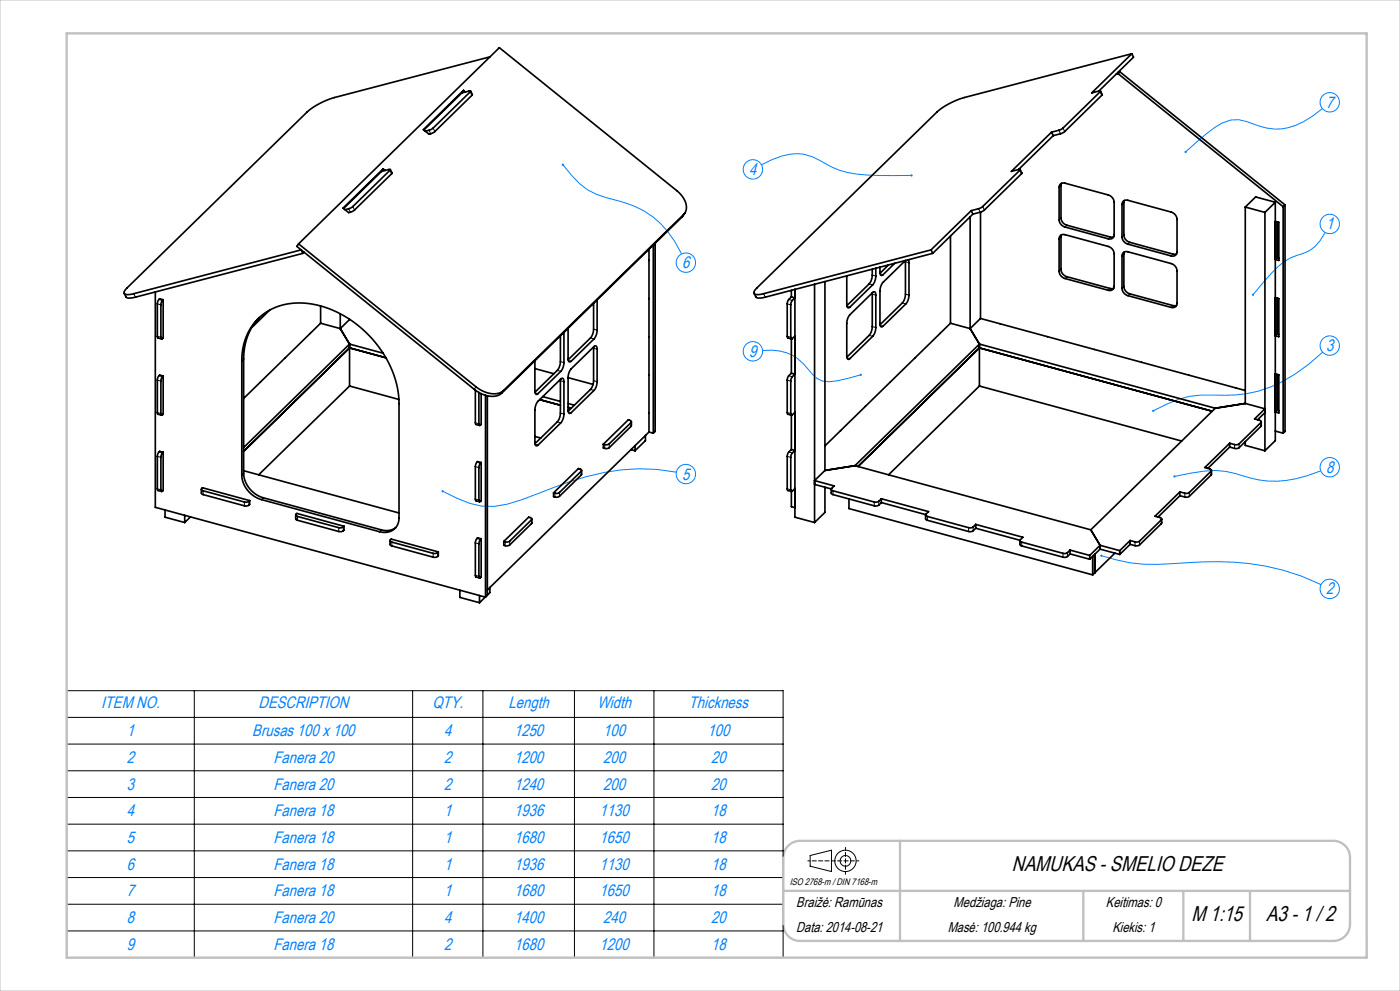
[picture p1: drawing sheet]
<svg xmlns="http://www.w3.org/2000/svg" width="420mm" height="297mm" viewBox="0 0 420 297" stroke-linecap="round" stroke-linejoin="round" font-family="sans-serif">
<g fill="none" stroke="#0080ff" stroke-width=".3">
<path d="M396.7 32.5a23.6 23.6 0 0 1-12.4 6.1 18.2 18.2 0 0 1-8.6-1.5 10.2 10.2 0 0 0-11.3 1.1l-2.5 1.9-6.2 5.4M168.8 49.4l2.7 3.2a18.4 18.4 0 0 0 10.5 6.7 37.4 37.4 0 0 1 13.9 5.7 30.3 30.3 0 0 1 8.6 11.1M228.4 49.4a20.8 20.8 0 0 1 12.7-3.2 38 38 0 0 1 8.8 4 30.4 30.4 0 0 0 13.8 2.4h9.8M397.6 69.7a11.5 11.5 0 0 1-8.5 6.8 16.2 16.2 0 0 0-7.6 5.3l-5.6 6.5M228.8 105a14 14 0 0 1 13.8 5.8 7.3 7.3 0 0 0 8.5 3.4l7.1-1.9M396.8 105.6a43.6 43.6 0 0 1-22.9 12.4 85.1 85.1 0 0 1-13.7 .4 31.4 31.4 0 0 0-14.2 4.7M202.9 141.5a60.9 60.9 0 0 0-32.4 3l-14 5.3a22.2 22.2 0 0 1-19.4-.5l-4.3-2.1M396.2 141.1a31.9 31.9 0 0 1-20.8 2.2 41.3 41.3 0 0 0-10.7-2.3l-3.4 .2-9 1.6M330.4 166.5a49.3 49.3 0 0 0 21.8 2.4 95.3 95.3 0 0 1 32.8 2l5.5 1.8 5.8 2.5"/>
<circle cx="398.9" cy="30.7" r="2.9"/>
<circle cx="225.9" cy="50.8" r="2.9"/>
<circle cx="205.8" cy="78.7" r="2.9"/>
<circle cx="398.9" cy="67.1" r="2.9"/>
<circle cx="225.9" cy="105.3" r="2.9"/>
<circle cx="398.9" cy="103.6" r="2.9"/>
<circle cx="205.8" cy="142.1" r="2.9"/>
<circle cx="398.9" cy="140" r="2.9"/>
<circle cx="398.9" cy="176.5" r="2.9"/>
</g>
<g fill="none" stroke="#000" stroke-width=".3">
<path d="M20 207h214.9v80h-214.9zM20 215h214.9M58.3 207v80M123.8 207v80M144.9 207v80M172.3 207v80M196.2 207v80M20 223h214.9M20 231h214.9M20 239h214.9M20 247h214.9M20 255h214.9"/>
<path d="M243 256.4l6.4-1.6v6.4l-6.4-1.6zM20 263h214.9M20 271h214.9M20 279h214.9"/>
<circle cx="253.6" cy="258" r="3.2"/>
<circle cx="253.6" cy="258" r="1.6"/>
</g>
<path d="M240 252a5 5 0 0 0-5 5M400 252a5 5 0 0 1 5 5M235 277a5 5 0 0 0 5 5M405 277a5 5 0 0 1-5 5" fill="none" stroke="#c0c0c0" stroke-width=".7" stroke-linecap="butt"/>
<path d="M242.3 258h15.4" fill="none" stroke="#000" stroke-width=".3" stroke-dasharray="1.3 .6" stroke-dashoffset=".6"/>
<path d="M253.6 254v8" fill="none" stroke="#000" stroke-width=".3" stroke-dasharray="1.3 .6" stroke-dashoffset=".4"/>
<path d="M403.7 287h6.3M410 287v-6.3" fill="none" stroke="#c0c0c0" stroke-width=".3" stroke-dasharray="15.2 1.3 1.3 1.3" stroke-dashoffset="14"/>
<path d="M0 0h420v297h-420z" fill="none" stroke="#c0c0c0" stroke-width=".3"/>
<path d="M20 10h390v277h-390zM235 257v20M240 252h160M270 252v30M405 257v20M235 267h170M325 267v15M355 267v15M375 267v15M240 282h160" fill="none" stroke="#c0c0c0" stroke-width=".7"/>
<path d="M168.6 49.1a.33 .33 0 0 0 .1 .6 .33 .33 0 0 0 .5-.3 .33 .33 0 0 0-.5-.3l.1 .3zM132.5 147l.3 .2-.3-.1a.33 .33 0 0 0 .3 .5 .33 .33 0 0 0 .3-.5 .33 .33 0 0 0-.6-.1zM355.4 45.3v.4l.3-.2-.3 .2a.33 .33 0 0 0 .5 .1 .33 .33 0 0 0 0-.5 .33 .33 0 0 0-.5 0zM375.7 88.1v.5l.2-.3-.2 .3a.33 .33 0 0 0 .4 0 .33 .33 0 0 0 0-.5 .33 .33 0 0 0-.4 0zM352.1 142.5l-.1 .3h.3h-.3a.33 .33 0 0 0 .5 .3 .33 .33 0 0 0 .1-.5 .33 .33 0 0 0-.5-.1zM273.3 52.3a.33 .33 0 0 0 0 .6 .33 .33 0 0 0 .5-.3h-.3h.3l-.2-.3zM258 112.1a.33 .33 0 0 0 .1 .5 .33 .33 0 0 0 .5-.4l-.4 .1 .3-.1zM345.7 122.9v.4l.3-.2-.3 .2a.33 .33 0 0 0 .4 .1 .33 .33 0 0 0 .1-.5 .33 .33 0 0 0-.5 0zM330.2 166.3l-.1 .2h.3h-.3a.33 .33 0 0 0 .3 .4 .33 .33 0 0 0 .3-.5 .33 .33 0 0 0-.5-.1z" fill="#0080ff"/>
<g fill="none" stroke="#000" stroke-width=".5">
<path d="M147 17l-47 12.3-3.1 1.2-2.8 1.5-2 1.6-54.5 53.3a.85 .85 0 0 0-.3 1.1 .85 .85 0 0 0 1.2 .3l51.9-13.4 .5 1M339.5 16.1l-50.5 13.2-2.8 1.1-2.8 1.4-2.4 1.8-54.4 53.3a.85 .85 0 0 0-.3 1.1 .85 .85 0 0 0 1.2 .3l51.8-13.4M339.5 16.1l-12 11.8 2.6-.6-11.2 11.1-1 .6-2.4 .6M339.5 16.1l.6 1-10.4 10.2M138.5 27.9l2.7-.6-11.3 11.2-2.3 .8M138.5 27.9l-11.3 11.1M139.1 27.1l-12.1 11.8 1.7 1.3 1.7-.7 11.2-11-.4-1.2M139.1 27.1l.5 .5M139.1 27.1l-.6 .8M315.5 39.6l-12.1 11.8 2.7-.6-11.3 11.1-1 .6-2.4 .6M315.5 39.6l.5 1.1M330.1 27.3l.5 1.2-11.2 10.9-1 .6-2.4 .7"/>
<path d="M335.4 22.1l-.6 .1M335.4 22.1l49.5 39.9M336 21.5l49.5 39.9M336 21.5l-.6 .6M336 21.5l-.6 .2M114.4 51.4l2.7-.6-11.3 11.2-2.3 .8M114.4 51.4l-11.3 11.1M115 50.6l-12.1 11.8 1.7 1.3 1.7-.7 11.2-11-.4-1.2M115 50.6l.5 .5M115 50.6l-.6 .8M306 50.8l.5 1.2-11.2 10.9-1 .6-2.4 .7M316 40.7l-10.4 10.1"/>
<path d="M318.1 55.2l.6-.3h.8l13 3.5 1.1 .7 .5 .7 .1 .8v9.7l-.3 1-.7 .3h-.7l-13-3.6-1.1-.6-.5-.8-.2-.7v-9.8zM318.4 55l-.1 10.3 .2 .8 .5 .7 1.1 .7 12.9 3.5h1.1M89.6 73.1l60.2-58.8 53.2 42.8a5.7 5.7 0 0 1 2.5 6.6l-54.4 53.3a6.4 6.4 0 0 1-7.7-.6zM90.9 75.9l-50.6 13.2-2.2 .1-.8-1.3M91.2 75.6l-.3 .3M194.7 74.7v54.8M196 73.4v56.4M196.6 72.9v56.4l-.6 .5M205.4 63.9l-.8 1.2-54.1 52.7a6.4 6.4 0 0 1-7.6-.6l-53.8-43.4 .5-.7M266.6 79.4l-2.6 2.5M268.4 78.9l-3.8 3.6h-.3l-.3-.5v-1.9M271.6 78.1v10.1l-.3 1.6-.6 1-6.7 6.5"/>
<path d="M272.5 77.8l.2 .9v9.8l-.4 1.6-.5 1-6.9 6.7-.6 .2-.3-1v-9.8l.3-1.4 .6-1.2 6.7-6.5M279.3 74.9l.5 1M279.8 75.9l-50.5 13.2-2.2 .1-.9-1.3M285.1 70.7v26.2M291 65v33.5M291.4 63.1l-12.1 11.8M291.4 63.1l.5 1.1M291.9 64.2l-12.1 11.7M294.1 63.6v31.8M318.1 70.6l.6-.3h.8l13 3.6 1.1 .6 .5 .8 .1 .8v9.7l-.3 .9-.7 .3h-.7l-13-3.5-1.1-.7-.5-.7-.2-.8v-9.7zM318.4 70.4l-.1 10.3 .2 .8 .5 .8 1.1 .6 12.9 3.6 1.1-.1M337 60.3l.6-.3h.8l12.9 3.6 1.1 .6 .5 .8 .2 .8v9.7l-.4 .9-.6 .3h-.8l-12.9-3.5-1.1-.7-.5-.7-.2-.8v-9.7z"/>
<path d="M337 75.7l.6-.3 .8 .1 12.9 3.5 1.1 .7 .5 .7 .2 .8v9.7l-.4 1-.6 .3-.8-.1-12.9-3.5-1.1-.7-.5-.7-.2-.8v-9.7zM337.3 60.1l-.1 10.3 .1 .8 .5 .8 1.1 .6 13 3.6 1.1-.1M337.3 75.5l-.1 10.4 .1 .8 .5 .7 1.1 .7 13 3.5 1.1-.1M373.6 62.1l5.9 1.6M373.6 62.1v58.8M379.5 63.7v71.4M382.6 60.6l-5.9-1.6-3.1 3.1M382.6 60.6l-3.1 3.1M382.6 60.6v71.5l-3.1 3M382.6 66.3l1.1 .3v11.5l-1.1-.3 .6-.6M383.2 66.5v10.7M383.2 77.2l.5 .2"/>
<path d="M384.9 62v67.8M385.5 61.4l-.6 .6M385.5 61.4v67.9l-.6 .5M46.6 87.5v64.5l99 27M48.7 90l.3-.2v11.5l-.5 .3-.2-.5v-9.7zM49 89.8l-1.1-.3-.4 .6-.3 .8v10l.2 .4 1.1 .3M77.4 95.6a19.2 19.2 0 0 1 19.4-3.7 33 33 0 0 1 22.9 27.7v35.6a4.3 4.3 0 0 1-5.9 4.1l-35.4-9.6a8.2 8.2 0 0 1-5.9-7.3v-34.3a17.4 17.4 0 0 1 4.9-12.5zM77.8 95.2a17.4 17.4 0 0 0-4.7 12.4v34.3a8.2 8.2 0 0 0 5.9 7.3l35.7 9.7 2.1 .1 1.9-.9M80.9 92.9l-5.3 5.1M96.2 91.7v5.2M96.2 96.9l-23.1 22.5M96.2 96.9l5.9 1.6"/>
<path d="M102.1 98.5l2.8 4.6M102.1 94v4.5M104.9 95.7l-2.8 2.8M169.2 99.6v9.3l-.5 1.6-.5 .8-7.2 6.9-.3-.2-.2-.6v-9.3M178.1 90.9v8l-.5 1.6-.5 .8-6.7 6.5M179.1 89.9v9.2l-.4 1.7-.5 .8-7.2 6.9-.4-.3-.2-.6v-9.2M237.4 89l1.1 .3-.9 .9-.4 1 .1 10.3h.3l.9-.8M237.4 89l-.9 .9-.3 1v9.9l.1 .5 1.1 .3M237.4 87v2M238.5 86.7v68.3l5.9 1.6M244.4 85.2v71.4M247.5 84.4v56.6"/>
<path d="M255 94.3l6.8-6.6 .4-.3 .3 .2 .2 .9v9.7l-.3 1.7-.6 .9-7.2 6.9-.4-.2-.2-.6v-9.9l.3-1.5zM261.7 87.8v10.1l-.4 1.7-.6 .9-6.6 6.5M261.7 80.7l-.1 2.4-.6 1.7-6.9 6.8M262.7 80.4v3l-.7 1.7-7.4 7.2-.4-.2-.2-.7v-8.7M285.1 96.9l-37.6 36.7M285.1 96.9l5.9 1.6M291 98.5l2.8 4.6M294.1 95.4l79.5 21.6M294.1 95.4l-3.1 3.1M382.6 89.2l1.1 .3v11.4l-1.1-.3 .6-.5M383.2 89.3v10.8M48.7 112.9l.3-.2v11.4l-.5 .3-.2-.5v-9.7z"/>
<path d="M49 112.7l-1.1-.3-.4 .5-.3 .9v10l.2 .3 1.1 .3M104.9 103.1l-31.8 31M104.9 103.1l10 2.8M104.9 103.1v12.6M104.9 115.7l14.8 4M104.9 115.7l-27.3 26.6M115.8 107.2l-10.9-2.9-31.8 31M142.6 116.9v9.9l.2 .4 1.1 .3M143.7 117.6v9.4l.2 .5 .5-.3v-9.2M145.6 118.5v60.5M146.2 118.6v59.8l-.6 .6M160.5 110.5l5.7 1.5"/>
<path d="M161.9 119.8l6.2 1.7M162.8 118.9l5.3 1.4M168.1 113.7v10.1l-.3 1.7-.6 .9-6.7 6.6M168.1 100.6v8l-.4 1.7-.5 .7-6.7 6.5M170.4 113.2l7.5 2M171.4 110.5l6.8-6.6 .4-.3 .3 .2 .2 .9v9.7l-.3 1.7-.6 .9-7.2 6.9-.4-.2-.2-.6v-9.9l.3-1.5zM178.1 104v10.1l-.4 1.7-.6 .9-6.7 6.5M237.4 111.9l1.1 .2-.9 1-.4 1 .1 10.2 .3 .1 .9-.8M237.4 111.9l-.9 .9-.3 1v9.8l.1 .5 1.1 .3M237.4 101.6v10.3M293.8 103.1l-37.3 36.5M293.8 103.1l70.8 19.2"/>
<path d="M293.8 103.1v12.6M293.8 115.7l60.7 16.5M293.8 115.7l-27.2 26.6M382.6 112.1l1.1 .2v11.5l-1.1-.3 .6-.6M383.2 112.2v10.7M383.2 100.1l.5 .1M48.7 135.8l.3-.3v11.5l-.5 .3-.2-.5v-9.7zM49 135.5l-1.1-.2-.4 .5-.3 .8v10l.2 .4 1.1 .3M144.1 138.8l.3-.2v11.4l-.5 .4-.2-.5v-9.8zM144.4 138.6l-1.1-.3-.4 .5-.3 .9v10l.2 .4 1.1 .3M160.5 130.8l1.7 .5M161.4 120.3l6.8-6.7 .5-.2 .3 .1 .2 .9v9.7l-.4 1.7-.6 .9-7.2 6.9-.3-.1-.2-.7v-9.9l.2-1.5z"/>
<path d="M170.4 120.9l1.9 .5M170.4 122.1l1 .2M181 133.1l7.5-7.3 .8 .4v.4l-6.5 6.4-.8 .3zM189.3 134.8l1.2 .3M189.4 126.4l-.1 1.4-6.6 6.4-.8 .2-.9-.1v-1.2M190.5 133.6v1.5M193.6 130.5v1.6l-3.1 3M194.7 129.5l-48.5 47.3M194.7 129.5l1.3 .3M237.4 134.7l1.1 .3-.9 .9-.4 1 .1 10.3h.3l.9-.8M237.4 134.7l-.9 1-.3 .9v9.9l.1 .5 1.1 .3M237.4 124.4v10.3"/>
<path d="M256.5 139.6l-9 1.4M256.5 139.6l70.7 19.2M363.7 123.2l-69.9-18.9-36.4 35.5M364.6 122.3l-37.4 36.5M368.9 132.8l-7.5 7.3 1.8 .5 .2 .6-6.6 6.4-1.1 .3-1.7-.5M368.9 134l-6.5 6.4M368.9 132.8v1.2M373.6 120.9l5.9 1.6-3.1 3.1 1.7 .5 .3 .4-6.8 6.6-.9 .2-1.8-.5M373.6 120.9l-9 1.4M373.6 132.4v1.1l5.9 1.6M378.4 126.4l-.1 1.4-6.7 6.4-.9 .2-1.8-.4M379.5 123.7l-2.2 2.1"/>
<path d="M382.6 129.2l2.3 .6M383.2 122.9l.5 .2M49.5 152.8v2.2l5.9 1.6M55.4 154.4v2.2M57.1 154.9l-1.7 1.7M60.4 146.6v1.2l.4 .4 12.5 3.4h.9l.7-.4v-1.2M60.5 146.4l.2-.2 14.2 3.8-.7 .5h-.9l-12.4-3.4-.4-.3zM73.1 141.1l46.6 12.6M88.7 154.3v1.2l.4 .4 12.5 3.4h.9l.7-.4v-1.2M88.8 154.1l.2-.2 14.2 3.8-.7 .5-.9-.1-12.4-3.3-.4-.3zM159.5 155.6l-.1 1.3-6.6 6.5-.8 .2-.9-.2v-1.1M166.1 147.7l7.4-7.3 .9 .4v.4l-6.6 6.4-.7 .3z"/>
<path d="M174.5 141l-.1 1.4-6.7 6.4-.8 .2-.8-.2v-1.1M237.4 147.3v4.6l1.1 .2M244.4 145.2l5 1.3M247.5 141l-3.1 3 5.9 1.6-.9 .9 .3 .5 12.7 3.5 1-.1 1-.9M247.5 146v7.6l-3.1 3M249.4 146.6v1.2l.4 .4 12.5 3.4 1.1-.1 1-.9M254.7 149.5v2.9l73.1 19.9M264.4 149.5l14.2 3.8-.9 .9 .4 .5 12.5 3.4h1.2l.9-.9M264.4 150.6l13.3 3.6M264.4 149.5v1.1M277.7 154.3v1.2l.4 .4 12.5 3.4 1.2-.1 .9-.9M292.7 157.2l14.2 3.8-.9 .9 .4 .5 12.5 3.4h1.2l.9-.9"/>
<path d="M292.7 157.2v1.1M292.7 158.3l13.3 3.6M327.2 158.8l2.8 4.6M348.5 155.6l-.1 1.3-6.6 6.5-1 .2-1.8-.5M354 147.4l-7.5 7.3 1.7 .5 .3 .5-6.6 6.5-1.1 .2-1.8-.4M354 148.6l-6.6 6.4M354 147.4v1.2M363.4 141l-.1 1.4-6.6 6.4-1 .2-1.7-.4M117 162v1.2l.4 .4 12.5 3.4h.9l.7-.4v-1.2M117.1 161.8l.2-.2 14.2 3.8-.7 .4h-.9l-12.4-3.3-.4-.3zM138 176.9v2.1l5.9 1.6M143.9 178.5v2.1"/>
<path d="M144.1 161.7l.3-.2v11.4l-.5 .3-.2-.5v-9.7zM144.4 161.5l-1.1-.3-.4 .5-.3 .9v10l.2 .3 1.1 .3M145.6 179l-1.7 1.6M147 176.1v1.5l-.8 .7M151.1 162.3l7.5-7.3 .8 .3v.5l-6.5 6.4-.7 .2zM306 162v1.2l.4 .4 12.5 3.4 1.2-.1 .9-.9M321 164.9l5.9 1.6M321 164.9v1.1M321 166l5.9 1.6M326.9 166.5v1.1M327.8 166.7v5.6M328.4 166.1v5.6"/>
<path d="M330 163.4l-3.1 3.1M330 163.4v1.2M330 164.6l-3.1 3M330 163.4l5.9 1.6M330 164.6l5.9 1.6M334.5 165.8l-6.7 6.5M335.9 165v1.2M339 162l-3.1 3M339 162v1.1M339 163.1l-3.1 3.1"/>
</g>
<g fill="none" stroke="#000" stroke-width=".3" stroke-dasharray="6.3 1.3 1.3 1.3 1.3 1.3">
<path d="M129.9 38.4l.6 1M141.6 28.6l-.5-1.1M318.9 38.4l.5 1M330.5 28.6l-.5-1.1M117.5 52.1l-.5-1.1M129.2 40.1l-.5-1.1M306.4 52.1l-.5-1.1M318.2 40.1l-.5-1.1M318.3 55.6l-.6 .5M105.1 63.6l-.5-1M105.9 61.9l.5 1M205.1 64.3l-.5 .8"/>
<path d="M272.7 78.7l-1.1-.3M294.1 63.6l-.5-1M294.8 61.9l.5 1M317.7 65.9l.6-.6M318.3 71l-.6 .6M320.1 67.5l-.6 .5M332.5 71.6l.5-.6M336.6 71l.6-.6M337.2 60.7l-.6 .6M337.2 76.1l-.6 .6M338.9 72.6l-.5 .6M351.3 76.7l.6-.5"/>
<path d="M40.1 88l.5 1.1M47.7 89.8l1 .2M48.3 91.4l-1.1-.3M75.8 97.7l.2 .1M179.1 99l-1-.3M229.1 88l.5 1.1M236.6 89.8l1.1 .2M237.2 91.4l-1-.3M254.1 91.8l.9 .2M261.7 82.5l1 .2M261.7 97.9l1 .3M261.8 85.4l-1.1-.3"/>
<path d="M262.7 88.5l-1-.3M264.1 82.1l.8 .2M264.1 97.5l.8 .3M271.6 88.2l1.1 .3M271.8 91.1l-1.1-.3M317.7 81.3l.6-.6M320.1 82.9l-.6 .6M332.5 87l.5-.5M336.6 86.4l.6-.5M338.9 88.1l-.5 .5M351.3 92.1l.6-.5M47.2 100.8l1.1 .3"/>
<path d="M47.7 112.6l1 .3M48.3 114.2l-1.1-.3M73.1 107.6l-.6 .5M142.6 117h.1M142.8 115.9l-.5 .8M150.5 117.8l.6-.8M161.4 118l-.9-.3M167.2 111l1 .3M168.1 114.1l1.1 .3M169.2 108.7l-1.1-.3M171.4 108.3l-.9-.3M177.1 101.3l1.1 .3"/>
<path d="M177.1 116.7l1.1 .3M178.1 104.4l1 .3M179.1 114.4l-1-.3M236.2 100.8l1 .3M236.6 112.6l1.1 .3M237.2 114.2l-1-.3M254.1 107.2l.9 .3M261.8 100.8l-1.1-.3M47.2 123.6l1.1 .3M47.7 135.5l1 .3M48.3 137.1l-1.1-.3M142.6 139.9l1.1 .2"/>
<path d="M143.7 127l-1.1-.3M144.1 138.8l-1-.3M161.4 133.4l-.9-.2M167.2 126.4l1 .3M169.2 124.1l-1.1-.3M171.4 123.7l-.9-.3M181.4 134.4v-1.2M182.8 133v1.2M189.3 127.8v-1.2M236.2 123.6l1 .3M236.6 135.5l1.1 .3M237.2 137.1l-1-.3"/>
<path d="M370.4 134.4v-1.2M371.7 133v1.2M378.3 127.8v-1.2M47.2 146.5l1.1 .3M60.9 147.1v1.1M72.5 142.4l.6-.5M73.3 151.6v-1.1M74.7 150.2v1.2M79 149.2l-.6 .5M89.2 154.8v1.1M101.6 159.3v-1.2M103 157.9v1.2"/>
<path d="M113.8 159.3l.6-.5M143.7 149.9l-1.1-.3M159.4 156.9v-1.1M166.5 149v-1.2M167.8 147.6v1.1M174.4 142.4v-1.2M236.2 146.5l1 .3M249.9 147.1v1.1M262.3 151.6v-1.1M263.6 150.2v1.2M278.2 154.8v1.1M290.6 159.3v-1.2"/>
<path d="M291.9 157.9v1.2M348.4 156.9v-1.1M355.4 149v-1.2M356.8 147.6v1.1M363.3 142.4v-1.2M117.5 162.5v1.1M129.9 167v-1.2M131.3 165.6v1.2M142.6 162.7l1.1 .3M143.7 172.7l-1.1-.3M144.1 161.7l-1-.3M151.5 163.5v-1.1"/>
<path d="M152.9 162.2v1.1M306.5 162.5v1.1M318.9 167v-1.2M320.2 165.6v1.2M340.5 163.5v-1.1M341.9 162.2v1.1"/>
</g>
<g font-size="6.4">
<text x="303.6" y="261.1">NAMUKAS - SMELIO DEZE</text>
<text x="357.5" y="276.1">M 1:15</text>
<text x="379.9" y="276.1">A3 - 1 / 2</text>
</g>
<g font-size="5" fill="#0080ff">
<text x="397.8" y="32.3">7</text>
<text x="224.8" y="52.4">4</text>
<text x="397.8" y="68.8">1</text>
<text x="204.7" y="80.4">6</text>
<text x="224.8" y="106.9">9</text>
<text x="397.8" y="105.2">3</text>
<text x="204.7" y="143.7">5</text>
<text x="397.8" y="141.7">8</text>
<text x="397.8" y="178.1">2</text>
<text x="30.4" y="212.2">ITEM NO.</text>
<text x="77.6" y="212.2">DESCRIPTION</text>
<text x="129.7" y="212.2">QTY.</text>
<text x="152.6" y="212.2">Length</text>
<text x="179.2" y="212.2">Width</text>
<text x="206.7" y="212.2">Thickness</text>
<text x="38" y="220.6">1</text>
<text x="75.7" y="220.6">Brusas 100 x 100</text>
<text x="133.2" y="220.6">4</text>
<text x="154.2" y="220.6">1250</text>
<text x="181" y="220.6">100</text>
<text x="212.3" y="220.6">100</text>
<text x="38" y="228.6">2</text>
<text x="82.1" y="228.6">Fanera 20</text>
<text x="133.2" y="228.6">2</text>
<text x="154.2" y="228.6">1200</text>
<text x="181" y="228.6">200</text>
<text x="213.4" y="228.6">20</text>
<text x="38" y="236.6">3</text>
<text x="82.1" y="236.6">Fanera 20</text>
<text x="133.2" y="236.6">2</text>
<text x="154.2" y="236.6">1240</text>
<text x="181" y="236.6">200</text>
<text x="213.4" y="236.6">20</text>
<text x="38" y="244.6">4</text>
<text x="82.1" y="244.6">Fanera 18</text>
<text x="133.2" y="244.6">1</text>
<text x="154.2" y="244.6">1936</text>
<text x="179.9" y="244.6">1130</text>
<text x="213.4" y="244.6">18</text>
<text x="38.1" y="252.6">5</text>
<text x="82.1" y="252.6">Fanera 18</text>
<text x="133.2" y="252.6">1</text>
<text x="154.2" y="252.6">1680</text>
<text x="179.9" y="252.6">1650</text>
<text x="213.4" y="252.6">18</text>
<text x="38.1" y="260.6">6</text>
<text x="82.1" y="260.6">Fanera 18</text>
<text x="133.2" y="260.6">1</text>
<text x="154.2" y="260.6">1936</text>
<text x="179.9" y="260.6">1130</text>
<text x="213.4" y="260.6">18</text>
<text x="38.1" y="268.6">7</text>
<text x="82.1" y="268.6">Fanera 18</text>
<text x="133.2" y="268.6">1</text>
<text x="154.2" y="268.6">1680</text>
<text x="179.9" y="268.6">1650</text>
<text x="213.4" y="268.6">18</text>
<text x="38.1" y="276.6">8</text>
<text x="82.1" y="276.6">Fanera 20</text>
<text x="133.2" y="276.6">4</text>
<text x="154.2" y="276.6">1400</text>
<text x="181" y="276.6">240</text>
<text x="213.4" y="276.6">20</text>
<text x="38.1" y="284.6">9</text>
<text x="82.1" y="284.6">Fanera 18</text>
<text x="133.2" y="284.6">2</text>
<text x="154.2" y="284.6">1680</text>
<text x="179.9" y="284.6">1200</text>
<text x="213.4" y="284.6">18</text>
</g>
<g font-size="4.3">
<text x="238.9" y="271.8">Braižė: Ramūnas</text>
<text x="286.1" y="271.9">Medžiaga: Pine</text>
<text x="331.8" y="271.9">Keitimas: 0</text>
<text x="238.9" y="279.4">Data: 2014-08-21</text>
<text x="284.3" y="279.4">Masė: 100.944 kg</text>
<text x="333.7" y="279.4">Kiekis: 1</text>
</g>
<text font-size="2.8" x="236.9" y="265.4">ISO 2768-m / DIN 7168-m</text>
</svg>
